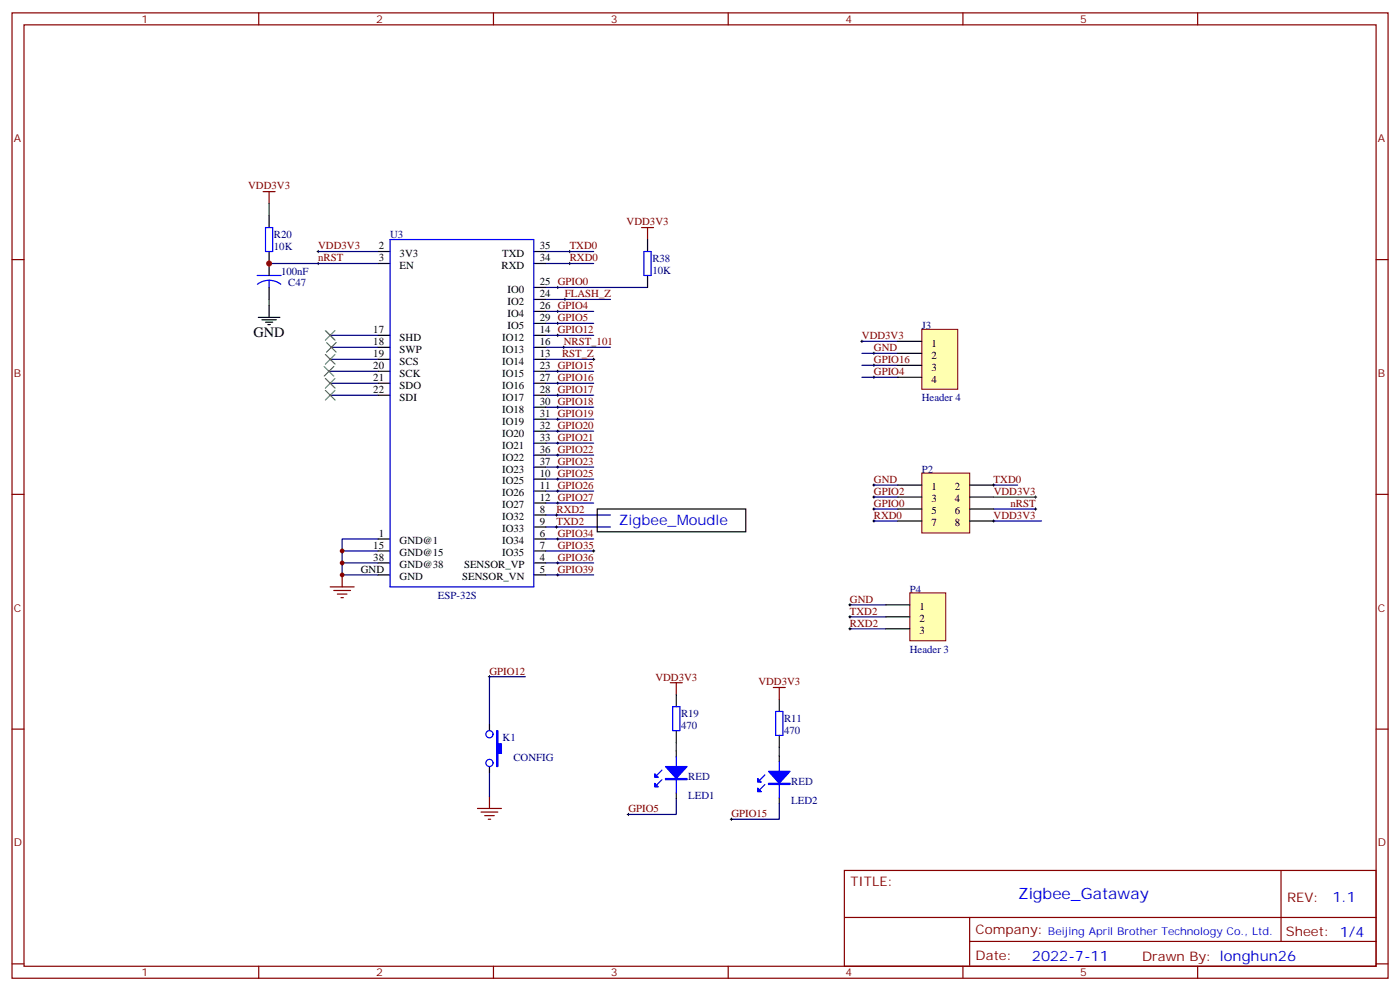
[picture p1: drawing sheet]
<svg xmlns="http://www.w3.org/2000/svg" width="412mm" height="292mm" viewBox="0 0 412 292" stroke-linecap="round" stroke-linejoin="round" font-family="sans-serif">
<g fill="none" stroke="#800000" stroke-width=".35">
<path d="M77.5 56.4h3.5M79.3 56.4v3.6M189 67h3.5M190.7 67v3.6M97.3 172.9h7M98.3 173.9h5M99.4 175h2.8M100.4 176h.7M100.8 169.3v3.6M197.4 201.1h3.6M199.2 201.1v3.5M140.7 238.1h7"/>
<path d="M141.7 239.2h4.9M144.2 234.6v3.5M142.8 240.2h2.8M143.8 241.3h.7"/>
</g>
<g fill="none" stroke="#000" stroke-width=".29">
<path d="M93.4 77.6h.7M93.4 74.1h.7M93.7 73.7v.7M93.7 77.3v.7M167.5 77.6h.7M167.5 74.1h.7M167.8 73.7v.7M167.8 77.3v.7M163.9 84.7h.7M163.9 91.7h.7M163.9 95.3h.7M163.9 98.8h.7"/>
<path d="M164.3 84.3v.7M164.3 91.4v.7M164.3 94.9v.7M164.3 98.4v.7M166.1 88.2h.7M166.4 87.8v.7M163.9 109.4h.7M163.9 112.9h.7M163.9 116.4h.7M163.9 119.9h.7M164.3 109v.7M164.3 112.5v.7"/>
<path d="M164.3 116.1v.7M164.3 119.6v.7M165.7 102.3h.7M166.1 102v.7M253.5 100.5h.7M253.9 100.2v.7M257.1 104.1h.7M257.1 107.6h.7M257.1 111.1h.7M257.4 103.7v.7M257.4 107.2v.8M257.4 110.8v.7"/>
<path d="M163.9 123.5h.7M163.9 127h.7M163.9 130.5h.7M163.9 134.1h.7M163.9 137.6h.7M164.3 123.1v.7M164.3 126.6v.8M164.3 130.2v.7M164.3 133.7v.7M164.3 137.2v.7M163.6 151.7h.7M163.6 155.2h.7"/>
<path d="M163.9 141.1h.7M163.9 144.6h.7M163.9 148.2h.7M163.9 151.3v.7M163.9 154.9v.7M163.9 158.8h.7M164.3 140.8v.7M164.3 144.3v.7M164.3 147.8v.7M164.3 158.4v.7M257.1 146.4h.7M257.1 142.9h.7"/>
<path d="M257.1 153.5h.7M257.1 149.9h.7M257.4 142.5v.7M257.4 146.1v.7M257.4 149.6v.7M257.4 153.1v.7M292.3 142.9h.8M292.3 153.5h.8M292.7 142.5v.7M292.7 153.1v.7M304.7 146.4h.7M304.7 149.9h.7"/>
<path d="M305 146.1v.7M305 149.6v.7M163.9 165.8h.7M163.9 169.3h.7M164.3 165.5v.7M164.3 169v.7M250 178.2h.7M250.4 177.8v.7M143.8 199.3h.7M144.2 199v.7M250 181.7h.7M250 185.2h.7"/>
<path d="M250.4 181.3v.7M250.4 184.9v.7M184.7 239.9h.8M185.1 239.5v.7"/>
</g>
<g fill="none" stroke="#000080" stroke-width=".35">
<path d="M79.3 77.6h32.1M93.7 74.1h17.7M160.8 74.1h14.1M160.8 77.6h14.1M97.3 98.8h14.1M160.8 98.8h14.1M160.8 88.2h19M160.8 91.7h14.1M160.8 95.3h14.1M160.8 84.7h29.9M96.9 109.4h14.5M97.3 105.8h14.1"/>
<path d="M97.3 112.9h14.1M97.3 116.4h14.1M97.6 102.3h13.8M160.8 102.3h19M160.8 105.8h14.1M160.8 109.4h14.1M160.8 112.9h14.1M160.8 116.4h14.1M160.8 119.9h14.1M253.9 100.5h10.6M253.9 104.1h10.6M253.9 107.6h10.6"/>
<path d="M253.9 111.1h10.6M160.8 123.5h14.1M160.8 127h14.1M160.8 130.5h14.1M160.8 134.1h14.1M160.8 137.6h14.1M111.4 158.8h-10.6v3.5M160.8 141.1h14.1M160.8 144.6h14.1M160.8 148.2h14.1M160.8 151.7h19M160.8 155.2h19"/>
<path d="M160.8 158.8h14.1M257.4 142.9h7.1M257.4 146.4h7.1M257.4 149.9h7.1M257.4 153.5h7.1M292.7 142.9h7.1M292.7 149.9h12.3M292.7 153.5h14.1M111.4 165.8h-10.6v3.5h10.6M111.4 162.3h-10.6v3.5M160.8 162.3h14.1M160.8 165.8h14.1"/>
<path d="M160.8 169.3h14.1M250.4 178.2h10.5M154.8 199.3h-10.6v14.1M250.4 181.7h10.5M250.4 185.2h10.5M144.2 227.5v7.1M199.2 235.3v4.6h-14.1"/>
</g>
<g fill="none" stroke="#000" stroke-width=".35">
<path d="M79.3 63.5v3.5M79.3 74.1v3.5M111.4 74.1h3.5M111.4 77.6h3.5M157.2 74.1h3.6M157.2 77.6h3.6M111.4 98.8h3.5M157.2 84.7h3.6M157.2 88.2h3.6M157.2 91.7h3.6M157.2 95.3h3.6M157.2 98.8h3.6"/>
<path d="M111.4 102.3h3.5M111.4 105.8h3.5M111.4 109.4h3.5M111.4 112.9h3.5M111.4 116.4h3.5M157.2 102.3h3.6M157.2 105.8h3.6M157.2 109.4h3.6M157.2 112.9h3.6M157.2 116.4h3.6M157.2 119.9h3.6M157.2 123.5h3.6"/>
<path d="M157.2 127h3.6M157.2 130.5h3.6M157.2 134.1h3.6M157.2 137.6h3.6M111.4 158.8h3.5M157.2 158.8h3.6M157.2 141.1h3.6M157.2 144.6h3.6M157.2 148.2h3.6M157.2 151.7h3.6M157.2 155.2h3.6M111.4 169.3h3.5"/>
<path d="M111.4 162.3h3.5M111.4 165.8h3.5M157.2 169.3h3.6M157.2 162.3h3.6M157.2 165.8h3.6M144.2 213.4v1.8M199.2 204.6v3.5M199.2 215.2v3.5M144.2 225.8v1.7M199.2 221.2v1.8M199.2 233.5v1.8"/>
</g>
<g fill="none" stroke="#00f" stroke-width=".35">
<path d="M78.2 67h2.1v7.1h-2.1zM114.9 70.6h42.3v102.3h-42.3zM198.2 208.1h2.1v7.1h-2.1zM145.2 224.7a1.06 1.06 0 0 0-1.5-.9 1.06 1.06 0 0 0-.2 1.7 1.06 1.06 0 0 0 1.7-.4v-.4M195 229.7l-1.4 1.4M195 226.8l-1.4 1.4M199.2 223v10.5"/>
<circle cx="144.2" cy="216.3" r="1.06"/>
</g>
<g fill="#00f" stroke="#00f" stroke-width=".35">
<path d="M146.3 215.2h.3v3.9h1.1v2.8h-1.1v3.9h-.3z"/>
<path d="M196 225.8h6.4l-3.2 3.5z"/>
<path d="M196 229.3h6.4v.4h-6.4z"/>
<path d="M192.9 230.7l1 1.1h-1z"/>
<path d="M192.9 227.9l1 1.1h-1z"/>
</g>
<path d="M271.5 139.3h14.1v17.7h-14.1z" fill="#ffffb0" stroke="#800000" stroke-width=".29"/>
<path d="M264.5 142.9h7M264.5 146.4h7M264.5 149.9h7M264.5 153.5h7M285.6 142.9h7.1M285.6 146.4h7.1M285.6 149.9h7.1M285.6 153.5h7.1" fill="none" stroke="#000" stroke-width=".35"/>
<path d="M271.5 97h10.6v17.7h-10.6z" fill="#ffffb0" stroke="#800000" stroke-width=".29"/>
<path d="M190.7 70.6v3.5M190.7 81.1v3.6M264.5 100.5h7M264.5 104.1h7M264.5 107.6h7M264.5 111.1h7" fill="none" stroke="#000" stroke-width=".35"/>
<path d="M189.7 74.1h2.1v7h-2.1z" fill="none" stroke="#00f" stroke-width=".35"/>
<path d="M268 174.6h10.6v14.1h-10.6z" fill="#ffffb0" stroke="#800000" stroke-width=".29"/>
<g fill="none" stroke="#000" stroke-width=".35">
<path d="M79.3 77.6v3.5M76.1 93.5h6.3M77.2 94.2h4.2M78.2 94.9h2.1M78.9 95.6h.7M79.3 84.7v3.5M79.3 90v3.5M175.9 149.9h43.8v6.7h-43.8zM260.9 178.2h7.1M260.9 181.7h7.1M260.9 185.2h7.1M229.6 206v3.6"/>
<path d="M229.6 216.6v3.5M229.6 222.6v1.8M229.6 235v1.7"/>
</g>
<g fill="none" stroke="#870000" stroke-width=".35">
<path d="M3.5 3.8h405.4v284.3h-405.4zM7.1 7.3h398.3v277.3h-398.3zM76.2 3.8v3.5M145.4 3.8v3.5M214.5 3.8v3.5M283.6 3.8v3.5M352.8 3.8v3.5M3.5 76.5h3.6M405.4 76.5h3.5M3.5 145.6h3.6M405.4 145.6h3.5M3.5 214.8h3.6"/>
<path d="M405.4 214.8h3.5M248.7 256.4h156.7v28.2h-156.7zM377.3 256.4l.1 20.9M248.8 270.2h156.4M285.6 277.3h119.6M285.6 270.2v14.1M3.5 283.9h3.6M76.2 284.6v3.5M145.4 284.6v3.5M214.5 284.6v3.5M283.6 284.6v3.5M352.8 284.6v3.5"/>
<path d="M405.4 283.9h3.5"/>
</g>
<path d="M75.7 81.1h7.1M79.3 82.6l1.8 .3 1.6 .8M79.3 82.6l-1.8 .3-1.7 .8M79.3 82.6v2.1M228.5 209.6h2.1v7h-2.1zM225.3 231.1l-1.4 1.4M225.3 228.2l-1.4 1.5M229.6 224.4v10.6" fill="none" stroke="#00f" stroke-width=".35"/>
<path d="M79.3 60v3.5M79.3 88.2v1.8M292.7 146.4h12.3M199.2 218.7v2.5M229.6 220.1v2.5" fill="none" stroke="#008700" stroke-width=".35"/>
<g fill="#00f" stroke="#00f" stroke-width=".35">
<path d="M226.4 227.2h6.3l-3.1 3.5z"/>
<path d="M226.4 230.7h6.3v.4h-6.3z"/>
<path d="M223.2 232.1l1.1 1.1h-1.1z"/>
<path d="M223.2 229.3l1.1 1.1h-1.1z"/>
</g>
<path d="M229.6 236.7v4.6h-14.2" fill="none" stroke="#000080" stroke-width=".35"/>
<path d="M227.8 202.5h3.5M229.6 202.5v3.5" fill="none" stroke="#800000" stroke-width=".35"/>
<path d="M174.5 105.8h.7M174.9 105.5v.7M174.5 162.3h.7M174.9 161.9v.7M215.1 241.3h.7M215.4 240.9v.8" fill="none" stroke="#000" stroke-width=".29"/>
<path d="M95.8 97.4l2.9 2.8M98.7 97.4l-2.9 2.8M95.5 108l2.8 2.8M95.8 104.4l2.9 2.8M95.8 111.5l2.9 2.8M95.8 115l2.9 2.8M96.2 100.9l2.8 2.8M98.3 108l-2.8 2.8M98.7 104.4l-2.9 2.8M98.7 111.5l-2.9 2.8M98.7 115l-2.9 2.8M99 100.9l-2.8 2.8" fill="none" stroke="#3c3" stroke-width=".35"/>
<g fill="#800000">
<circle cx="100.8" cy="169.3" r=".71"/>
<circle cx="100.8" cy="165.8" r=".71"/>
<circle cx="100.8" cy="162.3" r=".71"/>
</g>
<circle cx="79.3" cy="77.6" r=".88" fill="#c00"/>
<text font-size="4.6" fill="#00f" x="299.9" y="264.8">Zigbee_Gataway</text>
<text font-size="4.2" x="74.7" y="99.1">GND</text>
<g font-size="4.2" fill="#00f">
<text x="182.3" y="154.5">Zigbee_Moudle</text>
<text x="392.5" y="265.6">1.1</text>
<text x="304" y="283">2022-7-11</text>
</g>
<g font-size="3.9" fill="#800">
<text x="250.5" y="261">TITLE:</text>
<text x="379.1" y="265.6">REV:</text>
<text x="287.4" y="275.2">Company:</text>
<text x="378.8" y="275.8">Sheet: 1/4</text>
<text x="287.4" y="282.8">Date:</text>
<text x="336.4" y="282.9">Drawn By: longhun26</text>
</g>
<g font-size="3.2" fill="#800">
<text x="41.6" y="6.8">1</text>
<text x="110.8" y="6.8">2</text>
<text x="179.9" y="6.8">3</text>
<text x="249.1" y="6.8">4</text>
<text x="318.2" y="6.8">5</text>
<text x="4.1" y="41.9">A</text>
<text x="405.9" y="41.9">A</text>
<text x="4.1" y="111">B</text>
<text x="405.9" y="111">B</text>
<text x="4.1" y="180.2">C</text>
<text x="405.9" y="180.2">C</text>
<text x="4.1" y="249.3">D</text>
<text x="405.9" y="249.3">D</text>
<text x="41.6" y="287.6">1</text>
<text x="110.8" y="287.6">2</text>
<text x="179.9" y="287.6">3</text>
<text x="249.1" y="287.6">4</text>
<text x="318.2" y="287.6">5</text>
</g>
<g font-size="3.2" fill="#800000">
<text x="73.1" y="55.8">VDD3V3</text>
<text x="184.6" y="66.4">VDD3V3</text>
<text x="93.7" y="77">nRST</text>
<text x="93.7" y="73.4">VDD3V3</text>
<text x="167.8" y="73.4">TXD0</text>
<text x="167.8" y="77">RXD0</text>
<text x="166.4" y="87.6">FLASH_Z</text>
<text x="166.1" y="101.7">NRST_101</text>
<text x="253.9" y="99.9">VDD3V3</text>
<text x="165.6" y="105.2">RST_Z</text>
<text x="257.4" y="103.4">GND</text>
<text x="257.4" y="107">GPIO16</text>
<text x="257.4" y="110.5">GPIO4</text>
<text x="257.4" y="142.2">GND</text>
<text x="292.7" y="142.2">TXD0</text>
<text x="257.4" y="145.8">GPIO2</text>
<text x="257.4" y="149.3">GPIO0</text>
<text x="292.7" y="145.8">VDD3V3</text>
<text x="297.7" y="149.3">nRST</text>
<text x="163.9" y="151.1">RXD2</text>
<text x="163.9" y="154.6">TXD2</text>
<text x="257.4" y="152.8">RXD0</text>
<text x="292.7" y="152.8">VDD3V3</text>
<text x="164.3" y="158.1">GPIO34</text>
<text x="164.3" y="161.6">GPIO35</text>
<text x="164.3" y="165.2">GPIO36</text>
<text x="164.3" y="168.7">GPIO39</text>
<text x="250.4" y="177.5">GND</text>
<text x="250.4" y="181">TXD2</text>
<text x="250.4" y="184.6">RXD2</text>
<text x="144.2" y="198.7">GPIO12</text>
<text x="193.1" y="200.4">VDD3V3</text>
<text x="223.4" y="201.9">VDD3V3</text>
<text x="185.1" y="239.3">GPIO5</text>
<text x="215.4" y="240.7">GPIO15</text>
</g>
<g font-size="3.2" fill="#000080">
<text x="80.7" y="70.2">R20</text>
<text x="114.9" y="70.2">U3</text>
<text x="80.7" y="73.7">10K</text>
<text x="192.2" y="77.3">R38</text>
<text x="82.8" y="81.1">100nF</text>
<text x="192.2" y="80.8">10K</text>
<text x="84.9" y="84.3">C47</text>
<text x="271.5" y="97">J3</text>
<text x="271.5" y="118.2">Header 4</text>
<text x="271.5" y="139.3">P2</text>
<text x="129" y="176.4">ESP-32S</text>
<text x="268" y="174.6">P4</text>
<text x="268" y="192.3">Header 3</text>
<text x="200.6" y="214.8">470</text>
<text x="200.6" y="211.3">R19</text>
<text x="231" y="212.7">R11</text>
<text x="148.1" y="218.4">K1</text>
<text x="231" y="216.3">470</text>
<text x="151.2" y="224">CONFIG</text>
<text x="202.7" y="229.7">RED</text>
<text x="233.1" y="231.1">RED</text>
<text x="202.7" y="235.3">LED1</text>
<text x="233.1" y="236.7">LED2</text>
</g>
<g font-size="3.2">
<text x="111.5" y="73.4">2</text>
<text x="111.5" y="76.9">3</text>
<text x="117.7" y="75.7">3V3</text>
<text x="147.9" y="75.7">TXD</text>
<text x="159" y="76.9">34</text>
<text x="159" y="73.4">35</text>
<text x="117.7" y="79.2">EN</text>
<text x="147.7" y="79.2">RXD</text>
<text x="159" y="84">25 GPIO0</text>
<text x="149.5" y="86.3">IO0</text>
<text x="149.5" y="89.8">IO2</text>
<text x="159" y="87.5">24</text>
<text x="149.5" y="93.3">IO4</text>
<text x="159" y="91">26 GPIO4</text>
<text x="159" y="94.5">29 GPIO5</text>
<text x="110" y="98.1">17</text>
<text x="110" y="101.6">18</text>
<text x="117.7" y="100.4">SHD</text>
<text x="147.9" y="100.4">IO12</text>
<text x="149.5" y="96.8">IO5</text>
<text x="159" y="98.1">14 GPIO12</text>
<text x="159" y="101.6">16</text>
<text x="110" y="105.1">19</text>
<text x="117.7" y="107.4">SCS</text>
<text x="117.7" y="103.9">SWP</text>
<text x="147.9" y="103.9">IO13</text>
<text x="147.9" y="107.4">IO14</text>
<text x="159" y="105.1">13</text>
<text x="274.4" y="102.1">1</text>
<text x="274.4" y="105.7">2</text>
<text x="110" y="108.7">20</text>
<text x="110" y="112.2">21</text>
<text x="117.7" y="110.9">SCK</text>
<text x="147.9" y="110.9">IO15</text>
<text x="159" y="108.7">23 GPIO15</text>
<text x="159" y="112.2">27 GPIO16</text>
<text x="274.4" y="109.2">3</text>
<text x="274.4" y="112.7">4</text>
<text x="110" y="115.7">22</text>
<text x="117.7" y="118">SDI</text>
<text x="117.7" y="114.5">SDO</text>
<text x="147.9" y="114.5">IO16</text>
<text x="147.9" y="118">IO17</text>
<text x="159" y="115.7">28 GPIO17</text>
<text x="159" y="119.2">30 GPIO18</text>
<text x="147.9" y="121.5">IO18</text>
<text x="147.9" y="125.1">IO19</text>
<text x="159" y="122.8">31 GPIO19</text>
<text x="147.9" y="128.6">IO20</text>
<text x="159" y="126.3">32 GPIO20</text>
<text x="159" y="129.8">33 GPIO21</text>
<text x="147.9" y="132.1">IO21</text>
<text x="147.9" y="135.6">IO22</text>
<text x="159" y="133.4">36 GPIO22</text>
<text x="159" y="136.9">37 GPIO23</text>
<text x="147.9" y="139.2">IO23</text>
<text x="147.9" y="142.7">IO25</text>
<text x="159" y="140.4">10 GPIO25</text>
<text x="159" y="143.9">11 GPIO26</text>
<text x="147.9" y="146.2">IO26</text>
<text x="147.9" y="149.8">IO27</text>
<text x="159" y="147.5">12 GPIO27</text>
<text x="274.4" y="144.5">1</text>
<text x="274.4" y="148">3</text>
<text x="281.2" y="144.5">2</text>
<text x="281.2" y="148">4</text>
<text x="147.9" y="153.3">IO32</text>
<text x="159" y="151">8</text>
<text x="159" y="154.5">9</text>
<text x="274.4" y="151.5">5</text>
<text x="274.4" y="155">7</text>
<text x="281.2" y="151.5">6</text>
<text x="281.2" y="155">8</text>
<text x="110" y="161.6">15</text>
<text x="111.5" y="158">1</text>
<text x="117.7" y="160.3">GND@1</text>
<text x="147.9" y="156.8">IO33</text>
<text x="147.9" y="160.3">IO34</text>
<text x="159" y="158">6</text>
<text x="159" y="161.6">7</text>
<text x="110" y="165.1">38</text>
<text x="117.7" y="163.9">GND@15</text>
<text x="117.7" y="167.4">GND@38</text>
<text x="136.7" y="167.4">SENSOR_VP</text>
<text x="147.9" y="163.9">IO35</text>
<text x="159" y="165.1">4</text>
<text x="106.3" y="168.6">GND</text>
<text x="117.7" y="170.9">GND</text>
<text x="136.2" y="170.9">SENSOR_VN</text>
<text x="159" y="168.6">5</text>
<text x="270.8" y="179.7">1</text>
<text x="270.8" y="183.3">2</text>
<text x="270.8" y="186.8">3</text>
</g>
<text font-size="3.2" fill="#00f" x="308.7" y="275.4">Beijing April Brother Technology Co., Ltd.</text>
</svg>
